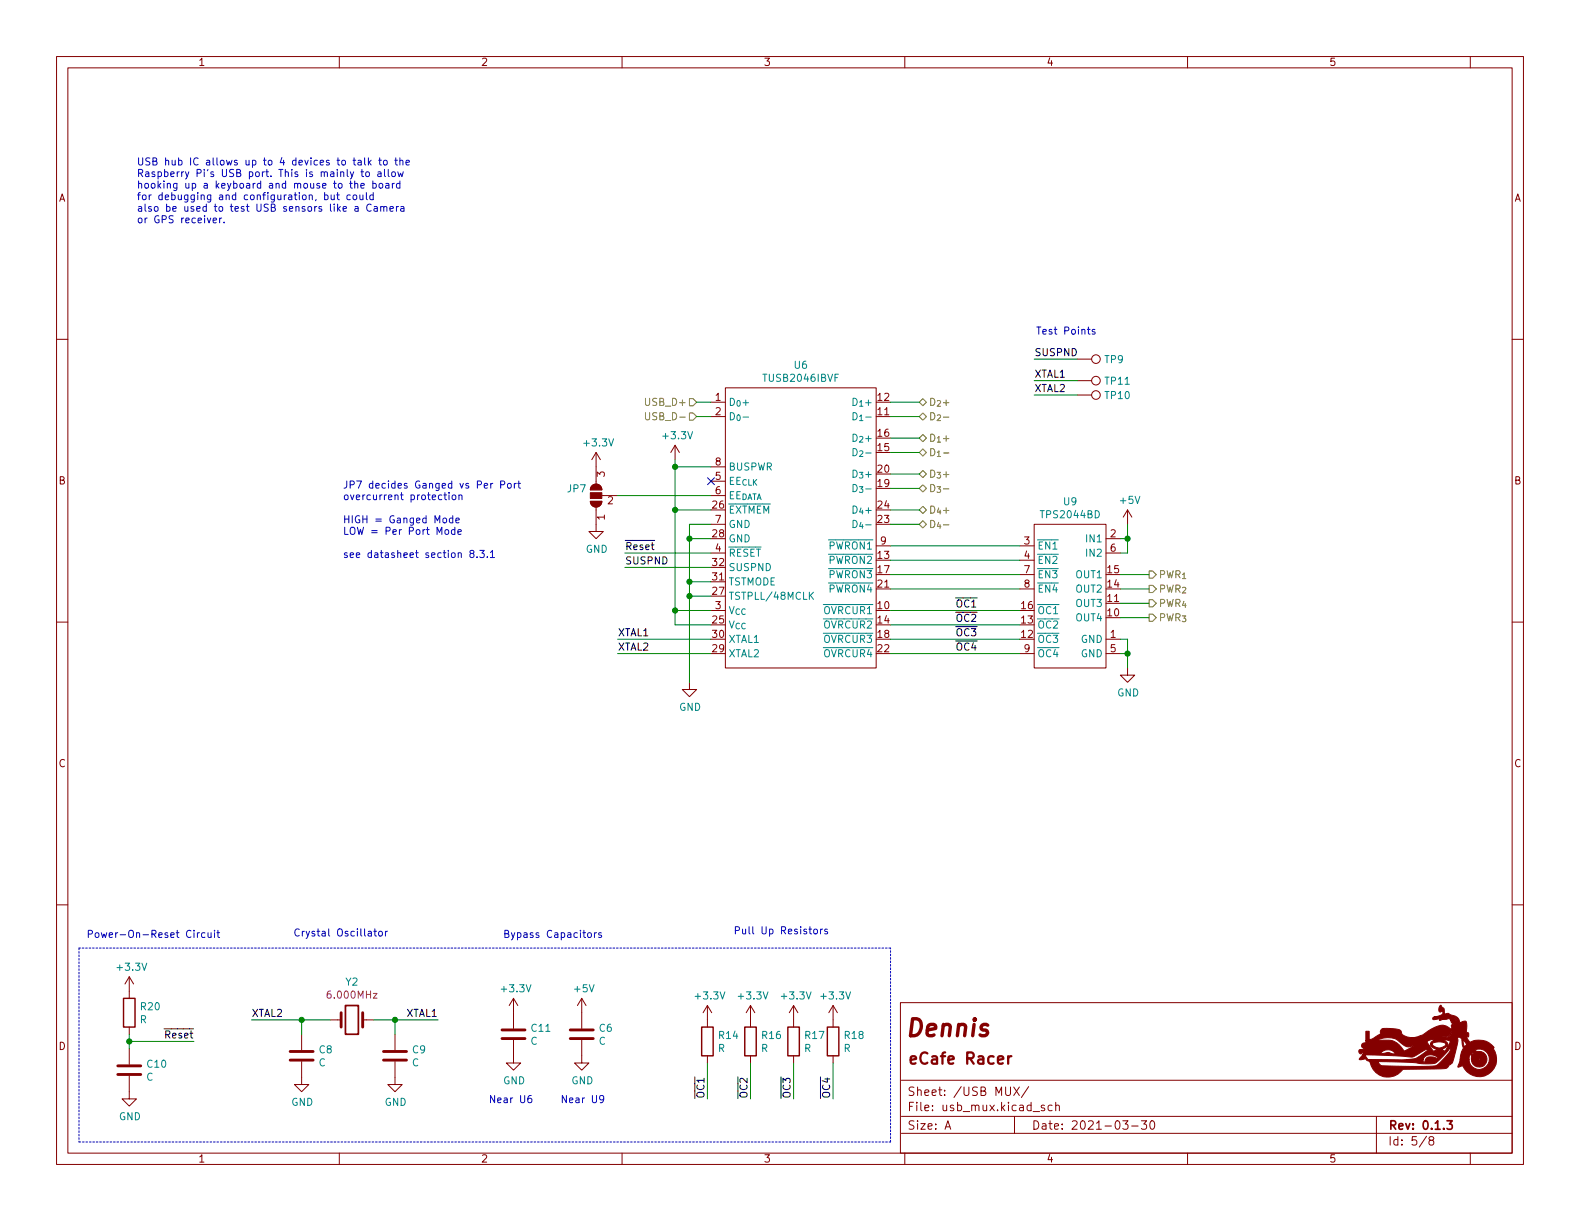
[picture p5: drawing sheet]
<svg xmlns="http://www.w3.org/2000/svg" width="279mm" height="216mm" viewBox="0 0 279 216" stroke-linecap="round" stroke-linejoin="round" font-family="sans-serif">
<g fill="none" stroke="#840000" stroke-width=".18">
<path d="M10 10h259.4v195.9h-259.4zM12 12h255.4v191.9h-255.4zM60 10v2M110 10v2M160 10v2M210 10v2M260 10v2M10 60h2M267.4 60h2M119.4 78.7l-.8 1.3M119.4 78.7v2.6M119.4 78.7l.7 1.3"/>
<path d="M125.7 73.7h2.6M125.7 71.1h2.6M128.3 68.6h26.6v49.5h-26.6zM154.9 73.7h2.6M190.5 63.5h2.5M190.5 67.3h2.5M190.5 69.9h2.5M104.4 88.6h2a1.02 1.02 0 0 1-1 1.1 1.02 1.02 0 0 1-1-1.1zM104.7 85.9a1.02 1.02 0 0 1 1.1-.2 1.02 1.02 0 0 1 .6 .9h-2zM105.4 89.7v4.3h1.3l-1.3 1.3-1.3-1.3h1.3M105.4 80v5.6M105.4 80l-.8 1.3"/>
<path d="M105.4 80l.8 1.3M106.4 87.6h2.8M125.7 82.6h2.6M125.7 85.1h2.6M125.7 87.6h2.6M125.7 92.7h2.6M125.7 97.8h2.6M154.9 96.5h2.6M180.3 96.5h2.6M180.3 99.1h2.6M182.9 92.7h12.7v25.4h-12.7zM195.6 97.8h2.5"/>
<path d="M195.6 95.3h2.5M199.4 90.2l-.8 1.2M199.4 90.2v2.5M199.4 90.2l.8 1.2M10 110h2M125.7 102.9h2.6M125.7 108h2.6M154.9 104.1h2.6M180.3 104.1h2.6M180.3 115.6h2.6M180.3 101.6h2.6M195.6 113h2.5"/>
<path d="M195.6 115.6h2.5M195.6 106.7h2.5M199.4 118.1v1.3h1.3l-1.3 1.3-1.3-1.3h1.3M267.4 110h2M121.9 120.7v1.2h1.3l-1.3 1.3-1.3-1.3h1.3M10 160h2M267.4 160h2M22.9 172.7v3.8M22.9 172.7l-.8 1.3M22.9 172.7l.7 1.3M90.8 176.5l-.8 1.3M90.8 176.5v5.4"/>
<path d="M90.8 176.5l.8 1.3M102.9 176.5l-.8 1.3M102.9 176.5v5.4M102.9 176.5l.7 1.3M125.1 177.8v3.8M125.1 177.8l-.8 1.3M125.1 177.8l.8 1.3M132.7 177.8l-.7 1.3M132.7 177.8v3.8M132.7 177.8l.8 1.3M140.3 177.8l-.7 1.3M140.3 177.8v3.8"/>
<path d="M140.3 177.8l.8 1.3M147.3 177.8v3.8M147.3 177.8l-.7 1.3M147.3 177.8l.8 1.3M159.2 177.3h108.2v26.6h-108.2zM22.9 190.2v4.1h1.2l-1.2 1.3-1.3-1.3h1.3M22.9 181.6v1.3M22.9 185.4v2.8M53.3 187.7v4.1h1.3l-1.3 1.2-1.2-1.2h1.2M53.3 182.9v2.8M58.4 180.3h1.9M64.1 180.3h1.9"/>
<path d="M69.8 187.7v4.1h1.3l-1.3 1.2-1.2-1.2h1.2M69.8 182.9v2.8M90.8 183.9v4.1h1.3l-1.3 1.2-1.3-1.2h1.3M102.9 183.9v4.1h1.2l-1.2 1.2-1.3-1.2h1.3M125.1 186.7v1.3M132.7 186.7v1.3M140.3 186.7v1.3M147.3 186.7v1.3M159.4 197.4h108M159.4 191h108M167.1 199.7l.5-1.5 .5 1.5M167.3 199.2h.7"/>
<path d="M177.8 192.2v1.2l.3 .3 .4-.1 .2-.2v-1.2M179.3 192.2l1 1.5M179.4 197.4v3M180.3 192.2l-1 1.5M181.9 192.1l-1.3 2M184.7 195.5l-.4-.1-.2 .2 .1 .2 .5 .2v.3h-.6M186 195.5l-.4-.1-.3 .3v.4l.2 .2h.5M186.7 195.6l.2-.2 .4 .1v.9M186.7 194.9v1.5M198.5 198.2h1l-.5 .5 .4 .2v.6l-.2 .2h-.4l-.3-.2M200.1 199.1h1.2M201.8 198.2h1l-.5 .5 .4 .2v.6l-.2 .2h-.5l-.2-.2"/>
<path d="M203.5 198.2h.2a.81 .81 0 0 1 .6 .6 .81 .81 0 0 1-.3 .8l-.2 .1a.81 .81 0 0 1-.6-.6 .81 .81 0 0 1 .3-.9zM243.4 197.4v6.5M60 203.9v2M110 203.9v2M159.4 200.4h108M160 203.9v2M210 203.9v2M252.3 200.9l-1.3 1.9M253 201.6l-.3-.3 .1-.2 .2-.1h.4l.1 .3v.2l-.7 .2-.1 .2v.3l.3 .3 .4-.1 .1-.2v-.4l-.2-.2M260 203.9v2"/>
<circle cx="193.8" cy="63.5" r=".76"/>
<circle cx="193.8" cy="67.3" r=".76"/>
<circle cx="193.8" cy="69.8" r=".76"/>
</g>
<path d="M61.1 177.8h2.3v5.1h-2.3zM255.9 198.2h.9l-.5 .5 .4 .2v.6l-.2 .2h-.4l-.2-.2" fill="none" stroke="#840000" stroke-width=".3"/>
<path d="M178.3 186.8v1.3M178.9 186.8l-.4 .1-.2 .2" fill="none" stroke="#840000" stroke-width=".4"/>
<g fill="#840000" stroke="#840000" stroke-width=".18">
<path d="M241.5 182.4h.6v1.4h.3l1.7-1 .1-.1-.1-.5 .3-.3h2.3a.91 .91 0 0 1 1.1 .7l.2 .3 .3 .2a6.3 6.3 0 0 0 3.5 .4h3.6a1.04 1.04 0 0 0 1.3-1.1 1.5 1.5 0 0 1-1.8 1l-5.1 .1 1.7-.5a7.2 7.2 0 0 1 3.7-1.7l1.5 .6v-.7h.3l-.3-.4-.2-.4h.7l.3 .4h.3v.1l.1-.1h-.4l-.3-.4h-.7l-.3-.3-1.5 .3-.2-.2-1 .1-.2-.3 .3-.2h3.4l.7 .8 .1-.1-.8-.7h-3.4l3.2-.1-2.9 .1a1.34 1.34 0 0 0 1.3-.7l-.2-.3-.4 .2a.8 .8 0 0 1 .2-1.3l.4 .5a.52 .52 0 0 1 .2 .7l.1 .4 .6-.1 .6 .3a1.42 1.42 0 0 1 1.4 1.4l.6-.3h.6l.1 .8-.1 1 .4 .2v.4v.3l-.5-.1 .7 1.1a3.4 3.4 0 0 1 4.3 1l-.2 .1a3.1 3.1 0 0 1-1 4.6 3.1 3.1 0 0 1-4.4-1.6l-.8 .3 .4-1.4h1.6a1.79 1.79 0 0 0 2 1.8 1.79 1.79 0 0 0 1.5-2.2 1.79 1.79 0 0 0-2.3-1.3v.2l.3 .1a1.4 1.4 0 0 1 1.7 1.2 1.4 1.4 0 0 1-1.3 1.6 1.4 1.4 0 0 1-1.5-1.4h1.2l.1 .1 .2-.1-.2-.2-.1 .2h-1.2v-.7l-.2-.1-.2 .8h-1.6l.2-1.2h1.8l.2 .3 .1-.1-.2-.3-1.9 .1a1.05 1.05 0 0 0 .2-1.3l-.1-.8h.2l.3 1.1 .4-.4-.7-.9v.2h-.2a.58 .58 0 0 0-.8-.5 2.31 2.31 0 0 1-.1 1.8l-.8 2.6-.5 .4a1.19 1.19 0 0 1-1.5 .7l-6.7 .1a3.2 3.2 0 0 1-3.4 1.3 3.2 3.2 0 0 1-2.5-2.7h1.5l.4 .6 .4 .2h8.1a2.05 2.05 0 0 0 2.2-.8 5 5 0 0 0 1.7-2.2l-.1-.2-1.5 1.7a2.36 2.36 0 0 1-2.6 1.1h-.9a55.4 55.4 0 0 0-7.7-.4h-1.5l-.5-.2-.2-.3-.8 .2-.4-.1 .7-.8h.4l.5 .8 9.8 .1v.4l.3-.1a.99 .99 0 0 1 1.4-.8l.9 .3a1.52 1.52 0 0 0-2.6 .2h-2.9h.1a4.8 4.8 0 0 0 3.6-1.7l-.2-.2-.2 .1-1 .6a3 3 0 0 1-3 .6l-7.1-.3 .1-.2h2.9l1.4-.2 .9 .2h.5a1.67 1.67 0 0 0-2.8 0h-2.9v-.2l-.6 .2-.2-.4 .1-.3 .8-.2-.4-.4v-.4l.2-.1 1.1-.2-.6-.1v-.2l3.5-.1a3.2 3.2 0 0 1 3.3 2l1.6-.9h-.4a2.1 2.1 0 0 1-2.1-.8h4.9l1.2 1.7 .6-.3h.8l.6 .3 1-1.8-.9-.2-.1 .2a.58 .58 0 0 1 .4 .9 1.81 1.81 0 0 1-2.9-.1v-.4h.3a1.38 1.38 0 0 0 2.4 .2 1.66 1.66 0 0 0-2-.4l-.7 .2 .1-.2 .4-.3v-.1l-.2-.1-1 .4h-4.9l-.2-.2a3.3 3.3 0 0 0-3.6 0h-2.1z"/>
<path d="M104.4 88.6h2a1.02 1.02 0 0 1-1 1.1 1.02 1.02 0 0 1-1-1.1z"/>
<path d="M104.7 85.9a1.02 1.02 0 0 1 1.1-.2 1.02 1.02 0 0 1 .6 .9h-2z"/>
<path d="M104.4 87.1h2v1h-2z"/>
</g>
<path d="M60.3 179.1v2.5M64.1 179.1v2.5M20.8 190h4.1M20.8 188.5h4.1M51.3 187.5h4.1M51.3 185.9h4.1M67.8 187.5h4.1M67.8 185.9h4.1M88.8 183.6h4M88.8 182.1h4M100.8 183.6h4.1M100.8 182.1h4.1" fill="none" stroke="#840000" stroke-width=".51"/>
<path d="M21.8 176.5h2.1v5.1h-2.1zM124.1 181.6h2v5.1h-2zM131.7 181.6h2v5.1h-2zM139.3 181.6h2.1v5.1h-2.1zM146.3 181.6h2v5.1h-2z" fill="none" stroke="#840000" stroke-width=".25"/>
<g fill="none" stroke="#008484" stroke-width=".18">
<path d="M129.2 73a.64 .64 0 0 1 .7 .6 .64 .64 0 0 1-.7 .6zM130.4 73.5l.2-.1a.54 .54 0 0 1 .3 .5 .54 .54 0 0 1-.3 .5l-.3-.4zM131.4 73.8h1M150.8 79.3a.64 .64 0 0 1 .8 .6 .64 .64 0 0 1-.8 .7zM152 79.8l.4-.1 .2 .3-.6 .7h.6M150.8 85.7a.64 .64 0 0 1 .8 .6 .64 .64 0 0 1-.8 .6zM152 86.1h.6l-.3 .3 .2 .1v.5l-.1 .1-.4-.1M153.1 80.1h1M153.1 86.5h1M129 107.3l.4 1.2 .4-1.2M129 109.8l.4 1.3 .4-1.3M130.8 107.7a.45 .45 0 0 0-.7 .5 .45 .45 0 0 0 .7 .4"/>
<path d="M130.8 110.3a.45 .45 0 0 0-.7 .4 .45 .45 0 0 0 .7 .4M131.8 107.7a.45 .45 0 0 0-.7 .5 .45 .45 0 0 0 .7 .4M131.8 110.3a.45 .45 0 0 0-.7 .4 .45 .45 0 0 0 .7 .4M143.3 105.3l.6 .7M143.9 104.7l-.8 .7"/>
</g>
<g fill="none" stroke="#848400" stroke-width=".18">
<path d="M114.1 73v1l.3 .2h.4l.1-.2v-1M121.9 70.5h.7l.6 .6-.6 .7h-.7zM121.9 73h.7l.6 .7-.6 .6h-.7zM162.6 77.5l.6-.7 .6 .7-.6 .6zM162.6 73.7l.6-.7 .6 .7-.6 .6zM162.6 71.1l.6-.6 .6 .6-.6 .7zM164.6 73a.64 .64 0 0 1 .7 .6 .64 .64 0 0 1-.7 .6zM165.8 73.5l.3-.1 .2 .2-.6 .8h.6M166.8 73.8h1M162.6 86.4l.6-.7 .6 .7-.6 .6zM162.6 92.7l.6-.6 .6 .6-.6 .6zM162.6 90.2l.6-.7 .6 .7-.6 .6z"/>
<path d="M162.6 83.8l.6-.6 .6 .6-.6 .7zM162.6 80l.6-.6 .6 .6-.6 .6zM164.6 85.7a.64 .64 0 0 1 .7 .6 .64 .64 0 0 1-.7 .6zM165.7 86.1h.6l-.3 .3 .3 .1v.5l-.2 .1-.4-.1M166.8 86.5h1M203.2 101h.6l.7 .6-.7 .6h-.6zM203.2 103.5h.6l.7 .6-.7 .7h-.6zM203.2 108.6h.6l.7 .6-.7 .7h-.6zM203.2 106h.6l.7 .7-.7 .6h-.6z"/>
</g>
<g fill="none" stroke="#0000c2" stroke-width=".18">
<path d="M37.7 39l.6-.1-.1-.3h-.3l-.2 .1 .1 .6h.4M38.8 38.6v.8M39.2 38.6l-.4 .2M39.6 39.3v.1M57.4 34.5h.4l.2 .2-.1 .6h-.5M58.6 34.5v.8h.3l.2-.1M59.1 34.5v.8M59.5 34.5h.5M59.7 34v1.1l.3 .2M61.8 32.4h.5M61.9 34.5h-.3l-.3 .2 .2 .6h.4M61.9 30.4l.3 .8"/>
<path d="M62 32v1.1l.3 .2M62.4 28.3h.5M62.5 34.6l.2-.1 .3 .1 .1 .5-.1 .2h-.3l-.2-.1zM62.5 30.4l-.4 1.1-.2 .1M62.6 27.9v1.1l.3 .2M62.7 32.5l.2-.1 .3 .1 .1 .8M62.7 32v1.3M62.8 36.6h.5v.8M63.3 28.4h.5l.1 .8M63.3 36.8l-.4 .1-.2 .2 .2 .3 .4-.1M63.6 34.5l.1 .8h.3l.2-.1M63.8 32.8l.6-.1v-.2l-.4-.1-.2 .2 .1 .6h.5"/>
<path d="M63.8 30.4h.5M63.9 28.6l-.4 .1-.2 .2 .2 .3 .4-.1M64 30v1l.3 .2M64.2 34.5v.8M64.5 27.9v1.1l.2 .2M64.8 30.4h.3l.2 .2v.4l-.2 .2h-.3l-.1-.2zM64.8 34v1.1l.2 .2M65.1 27.9v1.3M65.3 28.7l.3 .5M65.6 36.2a.6 .6 0 0 0-.8 .4 .6 .6 0 0 0 .6 .8l.2-.2M65.6 28.3l-.5 .5M65.9 32.5l.4-.1 .2 .3-.1 .5h-.5"/>
<path d="M65.9 32v1.3M66 34.5h-.4l-.2 .2 .1 .6h.5M66 34v1.3M66.2 36.6h.5v.8M66.7 36.8l-.4 .1-.2 .2 .2 .3 .4-.1M66.8 30.4h.5l.1 .8M67 28.3h.4M67.1 27.9v1.1l.3 .2M67.1 32.5l.3-.1 .3 .3v.3l-.3 .3-.3-.1-.1-.2zM67.3 36.6l.2-.1 .3 .1 .1 .8M67.3 36.5v.9M67.4 30.7h-.4l-.2 .2 .2 .3h.4"/>
<path d="M67.9 36.7l.2-.2 .3 .1v.8M67.9 28.4l.3-.1 .3 .3v.3l-.3 .3-.3-.1-.1-.2zM68 30v1l.2 .2M68.2 32.5h.5l.1 .8M68.7 30v1l.1 .2M68.8 32.7l-.4 .1-.2 .2 .2 .3 .4-.1M69 36.9l.6-.1-.1-.2-.4-.1-.1 .2v.6h.5M69.4 30.4h.3l.2 .2v.4l-.2 .2h-.3l-.1-.2zM69.4 32.4v.9M69.7 32.4l-.3 .3M69.8 28.3h.5M70 27.9v1.1l.3 .2"/>
<path d="M70.1 36.5v.9M70.3 30.4l.3 .8 .2-.6 .3 .6 .2-.8M70.5 36.5l-.4 .3M70.7 28.5l.2-.2 .3 .1 .1 .8M70.7 32.5l-.4-.1-.2 .3 .1 .5h.5M70.7 27.9v1.3M70.7 32v1.3M70.9 36.6h.5v.8M71.4 36.8l-.4 .1-.2 .2 .2 .3 .4-.1M71.8 28.8l.6-.2-.1-.2-.3-.1-.2 .2 .1 .6h.4M192.3 58.2h.5M192.5 57.8v1.1l.3 .2"/>
<path d="M193.6 58.3l-.3-.1-.2 .2 .1 .2 .4 .1v.3h-.5M78.4 91.7l.3-.1 .3 .2v.4l-.3 .3-.3-.1-.1-.2zM78.5 87.5h.5M78.7 87.1v1.1l.3 .2M78.7 93.8l.2-.1 .4 .1v.5l-.1 .1-.3 .1-.2-.1zM79.4 87.5v.9M80 87.6l.2-.1 .4 .1v.5l-.1 .2-.3 .1-.2-.2zM80.1 91.7l-.4-.1-.2 .2 .1 .6h.5M80.1 91.2v1.3M80.4 93.7h-.3l-.3 .2 .1 .5h.5M80.4 93.2v1.3M80.6 92l.6-.1v-.2l-.4-.1-.2 .2 .1 .6h.5"/>
<path d="M81 94.1l.6-.1-.1-.3h-.3l-.2 .1v.6h.5M81.2 87.6l.1-.1 .3 .1 .1 .8M81.2 87.5v.9M83.3 97.9l-.2-.3 .1-.2 .1-.1 .4 .1 .1 .2v.1l-.6 .2-.1 .2 .1 .4 .1 .1h.3l.2-.3v-.3l-.2-.1M84.4 98.5v.1M84.8 97.3h.8l-.4 .5 .4 .1v.6l-.2 .1-.6-.1M86.2 98.5v.1M86.7 97.7l.4-.4v1.3M86.7 98.6h.7M87.1 85.5l-.3 .2M88.5 85.7h.6l.2-.2-.1-.3-.7-.2v1.3M89.9 85.5h.3l.2 .2v.4l-.2 .2h-.3l-.2-.2z"/>
<path d="M91 85.5v.8M91.3 85.5l-.3 .2M91.6 85.5h.4M91.7 85v1.1l.3 .2M34.9 164.9v.9M35.3 164.9l-.4 .3M36.2 165l-.3-.1-.3 .3 .2 .5h.4M36.8 164.9v.8l.3 .1 .2-.2M37.3 164.9v.9M37.9 164.5v.1M37.9 164.9v.9M38.4 164.9h.4"/>
<path d="M38.5 164.5v1.1l.3 .2M66.1 164.7h.5M66.3 164.2v1.1l.3 .2M67.1 164.7h.3l.2 .2v.4l-.2 .2h-.3l-.1-.2zM68.2 164.7v.8M68.5 164.7l-.3 .2M104 165l.3-.1 .3 .3v.3l-.3 .3-.3-.1-.1-.2zM105.1 164.9v.9M105.5 164.9l-.4 .3M106.3 165l-.3-.1-.2 .2 .1 .2 .4 .1v.3h-.5M130 164.5h.6l.2-.2-.1-.3-.7-.1v1.2M131.3 164.3l.1 .8h.3l.2-.1"/>
<path d="M146.3 164.3h-.3l-.2 .2 .1 .2 .4 .1v.3h-.5M93.9 193.7l-.3 .1a.86 .86 0 0 0 0 1.2l.4-.1 .1-.5-.3-.2h-.2l-.3 .2M106.8 194.3l-.3 .2h-.2l-.3-.2 .2-.5 .3-.1 .2 .1a.84 .84 0 0 1-.3 1.2h-.2"/>
</g>
<path d="M14 167.6v34.3M157.5 167.6h-143.5M14 201.9h143.5M157.5 201.9v-34.3" fill="none" stroke="#0000c2" stroke-width=".18" stroke-dasharray=".3 .3"/>
<g fill="none" stroke="#008400" stroke-width=".18">
<path d="M123.2 71.1h2.5M123.2 73.7h2.5M157.5 77.5h5.1M157.5 71.1h5.1M157.5 73.7h5.1M182.9 69.9h7.6M182.9 67.3h7.6M182.9 63.5h7.6M109.2 87.6h16.5M110.5 97.8h15.2M119.4 81.3v29.2h6.3M119.4 90.2h6.3"/>
<path d="M119.4 82.6h6.3M121.9 95.3h3.8M125.7 92.7h-3.8v28M157.5 90.2h5.1M157.5 92.7h5.1M157.5 99.1h22.8M157.5 80h5.1M157.5 83.8h5.1M157.5 96.5h22.8M157.5 86.4h5.1M198.1 95.3h1.3M199.4 92.7v5.1h-1.3"/>
<path d="M109.2 115.6h16.5M109.2 113h16.5M110.5 100.3h15.2M119.4 108h6.3M121.9 102.9h3.8M121.9 105.4h3.8M157.5 108h22.8M157.5 115.6h22.8M157.5 113h22.8M157.5 110.5h22.8M157.5 101.6h22.8M157.5 104.1h22.8"/>
<path d="M198.1 115.6h1.3M198.1 113h1.3v5.1M198.1 101.6h5.1M198.1 106.7h5.1M198.1 104.1h5.1M198.1 109.2h5.1M22.9 182.9v2.5M22.9 184.2h11.4M44.4 180.3h14M53.3 180.3v2.6M66 180.3h11.5M69.8 180.3v2.6"/>
<path d="M125.1 188v6.3M132.7 188v6.3M140.3 188v6.3M147.3 188v6.3"/>
</g>
<path d="M125.1 84.5l1.2 1.2M126.3 84.5l-1.2 1.2" fill="none" stroke="#000084" stroke-width=".18"/>
<g fill="#008400" stroke="#008400" stroke-width=".18">
<circle cx="199.4" cy="95.3" r=".46"/>
<circle cx="199.4" cy="115.6" r=".46"/>
<circle cx="69.8" cy="180.3" r=".46"/>
<circle cx="53.3" cy="180.3" r=".46"/>
<circle cx="22.9" cy="184.2" r=".46"/>
<circle cx="119.4" cy="82.6" r=".46"/>
<circle cx="119.4" cy="90.2" r=".46"/>
<circle cx="121.9" cy="95.3" r=".46"/>
<circle cx="121.9" cy="105.4" r=".46"/>
<circle cx="119.4" cy="108" r=".46"/>
<circle cx="121.9" cy="102.9" r=".46"/>
</g>
<text font-size="4.2" fill="#840000" x="159.9" y="183.3">Dennis</text>
<text font-size="2.8" fill="#840000" x="160.4" y="188.2">eCafe Racer</text>
<g font-size="2.1" fill="#840000">
<text x="160.4" y="196.5">File: usb_mux.kicad_sch</text>
<text x="160.4" y="193.8">Sheet: /USB MUX/</text>
<text x="160.4" y="199.7">Size: A</text>
<text x="182.4" y="199.7">Date: 2021-03-30</text>
<text x="245.4" y="199.7">Rev: 0.1.3</text>
<text x="245.4" y="202.5">Id: 5/8</text>
</g>
<g font-size="1.8" fill="#840000">
<text x="35" y="11.6">1</text>
<text x="85" y="11.6">2</text>
<text x="135" y="11.6">3</text>
<text x="185" y="11.6">4</text>
<text x="235" y="11.6">5</text>
<text x="10.3" y="35.6">A</text>
<text x="267.7" y="35.6">A</text>
<text x="126.5" y="70.9">1</text>
<text x="155.2" y="70.9">12</text>
<text x="126.5" y="73.4">2</text>
<text x="155.2" y="73.4">11</text>
<text x="155.2" y="77.2">16</text>
<text x="126.5" y="82.3">8</text>
<text x="155.2" y="79.8">15</text>
<text x="155.2" y="83.6">20</text>
<text x="10.3" y="85.7">B</text>
<text x="106.9" y="84.3" transform="rotate(-90 106.9 84.3)">3</text>
<text x="107.5" y="89.2">2</text>
<text x="126" y="89.9">26</text>
<text x="126.5" y="84.8">5</text>
<text x="126.5" y="87.4">6</text>
<text x="155.2" y="86.1">19</text>
<text x="155.2" y="89.9">24</text>
<text x="267.7" y="85.7">B</text>
<text x="106.9" y="91.9" transform="rotate(-90 106.9 91.9)">1</text>
<text x="126" y="95">28</text>
<text x="126.5" y="92.5">7</text>
<text x="155.2" y="92.5">23</text>
<text x="196.4" y="95">2</text>
<text x="126" y="100.1">32</text>
<text x="126.5" y="97.5">4</text>
<text x="155.2" y="98.8">13</text>
<text x="155.2" y="101.3">17</text>
<text x="155.7" y="96.3">9</text>
<text x="181.1" y="96.3">3</text>
<text x="181.1" y="98.8">4</text>
<text x="181.1" y="101.3">7</text>
<text x="195.9" y="101.3">15</text>
<text x="196.4" y="97.5">6</text>
<text x="126" y="102.6">31</text>
<text x="126" y="105.2">27</text>
<text x="126.5" y="107.7">3</text>
<text x="155.2" y="107.7">10</text>
<text x="155.2" y="103.9">21</text>
<text x="180.6" y="107.7">16</text>
<text x="181.1" y="103.9">8</text>
<text x="195.9" y="106.4">11</text>
<text x="195.9" y="103.9">14</text>
<text x="126" y="110.2">25</text>
<text x="126" y="112.8">30</text>
<text x="155.2" y="110.2">14</text>
<text x="155.2" y="112.8">18</text>
<text x="180.6" y="112.8">12</text>
<text x="180.6" y="110.2">13</text>
<text x="195.9" y="109">10</text>
<text x="196.4" y="112.8">1</text>
<text x="126" y="115.3">29</text>
<text x="155.2" y="115.3">22</text>
<text x="181.1" y="115.3">9</text>
<text x="196.4" y="115.3">5</text>
<text x="10.3" y="135.6">C</text>
<text x="267.7" y="135.6">C</text>
<text x="10.3" y="185.7">D</text>
<text x="267.7" y="185.7">D</text>
<text x="35" y="205.6">1</text>
<text x="85" y="205.6">2</text>
<text x="135" y="205.6">3</text>
<text x="185" y="205.6">4</text>
<text x="235" y="205.6">5</text>
</g>
<g font-size="1.8" fill="#0000c2">
<text x="24.1" y="29.2">USB hub IC allows up to 4 devices to talk to the</text>
<text x="24.1" y="31.3">Raspberry Pi's USB port. This is mainly to allow</text>
<text x="24.1" y="33.3">hooking up a keyboard and mouse to the board</text>
<text x="24.1" y="35.4">for debugging and configuration, but could</text>
<text x="24.1" y="37.4">also be used to test USB sensors like a Camera</text>
<text x="24.1" y="39.5">or GPS receiver.</text>
<text x="183.1" y="59.2">Test Points</text>
<text x="60.6" y="86.4">JP7 decides Ganged vs Per Port</text>
<text x="60.6" y="88.4">overcurrent protection</text>
<text x="60.6" y="92.5">HIGH = Ganged Mode</text>
<text x="60.6" y="94.6">LOW = Per Port Mode</text>
<text x="60.6" y="98.6">see datasheet section 8.3.1</text>
<text x="15.2" y="165.8">Power-On-Reset Circuit</text>
<text x="51.8" y="165.6">Crystal Oscillator</text>
<text x="88.9" y="165.8">Bypass Capacitors</text>
<text x="132" y="165.2">Pull Up Resistors</text>
<text x="86.4" y="195">Near U6</text>
<text x="99.1" y="195">Near U9</text>
</g>
<g font-size="1.8" fill="#008484">
<text x="140.5" y="65.2">U6</text>
<text x="195.4" y="64.2">TP9</text>
<text x="128.8" y="71.8">D_{0}+</text>
<text x="135.2" y="67.5">TUSB2046IBVF</text>
<text x="148.8" y="71.8">D_{1}+</text>
<text x="195.5" y="68">TP11</text>
<text x="195.5" y="70.6">TP10</text>
<text x="117.4" y="77.7">+3.3V</text>
<text x="149.2" y="74.3">D_{1}-</text>
<text x="103.4" y="78.9">+3.3V</text>
<text x="128.8" y="83.2">BUSPWR</text>
<text x="148.8" y="78.1">D_{2}+</text>
<text x="100.4" y="87">JP7</text>
<text x="128.8" y="85.7">EE_{CLK}</text>
<text x="128.8" y="88.3">EE_{DATA}</text>
<text x="148.8" y="84.5">D_{3}+</text>
<text x="188.1" y="89.3">U9</text>
<text x="198.2" y="89.1">+5V</text>
<text x="128.8" y="90.8">~EXTMEM</text>
<text x="128.8" y="93.3">GND</text>
<text x="128.8" y="95.9">GND</text>
<text x="148.8" y="90.8">D_{4}+</text>
<text x="149.2" y="93.3">D_{4}-</text>
<text x="184.3" y="91.6">TPS2044BD</text>
<text x="192.3" y="95.9">IN1</text>
<text x="103.6" y="97.7">GND</text>
<text x="128.8" y="98.4">~RESET</text>
<text x="128.8" y="101">SUSPND</text>
<text x="146.7" y="97.2">~PWRON1</text>
<text x="146.7" y="99.7">~PWRON2</text>
<text x="183.4" y="97.2">~EN1</text>
<text x="183.4" y="99.7">~EN2</text>
<text x="192.3" y="98.4">IN2</text>
<text x="128.8" y="103.5">TSTMODE</text>
<text x="128.8" y="106">TSTPLL/48MCLK</text>
<text x="146.7" y="102.2">~PWRON3</text>
<text x="146.7" y="104.8">~PWRON4</text>
<text x="183.4" y="102.2">~EN3</text>
<text x="183.4" y="104.8">~EN4</text>
<text x="190.4" y="107.3">OUT3</text>
<text x="190.4" y="104.8">OUT2</text>
<text x="190.4" y="102.2">OUT1</text>
<text x="128.8" y="113.7">XTAL1</text>
<text x="145.8" y="108.6">~OVRCUR1</text>
<text x="145.8" y="111.1">~OVRCUR2</text>
<text x="145.8" y="113.7">~OVRCUR3</text>
<text x="183.4" y="113.7">~OC3</text>
<text x="183.4" y="111.1">~OC2</text>
<text x="183.4" y="108.6">~OC1</text>
<text x="190.4" y="109.9">OUT4</text>
<text x="191.1" y="113.7">GND</text>
<text x="128.8" y="116.2">XTAL2</text>
<text x="145.8" y="116.2">~OVRCUR4</text>
<text x="183.4" y="116.2">~OC4</text>
<text x="191.1" y="116.2">GND</text>
<text x="120.1" y="125.7">GND</text>
<text x="197.5" y="123.1">GND</text>
<text x="20.9" y="171.6">+3.3V</text>
<text x="24.9" y="178.6">R20</text>
<text x="61.1" y="174.3">Y2</text>
<text x="88.8" y="175.4">+3.3V</text>
<text x="101.6" y="175.4">+5V</text>
<text x="123.1" y="176.7">+3.3V</text>
<text x="130.7" y="176.7">+3.3V</text>
<text x="138.4" y="176.7">+3.3V</text>
<text x="145.4" y="176.7">+3.3V</text>
<text x="24.7" y="180.9">R</text>
<text x="93.8" y="184.7">C</text>
<text x="94" y="182.4">C11</text>
<text x="105.9" y="184.7">C</text>
<text x="106" y="182.4">C6</text>
<text x="127.2" y="183.7">R14</text>
<text x="134.8" y="183.7">R16</text>
<text x="142.4" y="183.7">R17</text>
<text x="149.4" y="183.7">R18</text>
<text x="25.9" y="191.1">C</text>
<text x="26.1" y="188.8">C10</text>
<text x="56.3" y="188.5">C</text>
<text x="56.4" y="186.2">C8</text>
<text x="72.8" y="188.5">C</text>
<text x="73" y="186.2">C9</text>
<text x="89" y="191.7">GND</text>
<text x="101" y="191.7">GND</text>
<text x="126.9" y="186">R</text>
<text x="134.6" y="186">R</text>
<text x="142.2" y="186">R</text>
<text x="149.2" y="186">R</text>
<text x="51.5" y="195.5">GND</text>
<text x="68" y="195.5">GND</text>
<text x="21" y="198.1">GND</text>
</g>
<g font-size="1.8">
<text x="182.9" y="63">SUSPND</text>
<text x="182.9" y="69.3">XTAL2</text>
<text x="182.9" y="66.8">XTAL1</text>
<text x="110.5" y="97.3">~Reset</text>
<text x="110.5" y="99.8">SUSPND</text>
<text x="168.9" y="107.4">~OC1</text>
<text x="109.2" y="112.5">XTAL1</text>
<text x="168.9" y="112.5">~OC3</text>
<text x="168.9" y="110">~OC2</text>
<text x="109.2" y="115">XTAL2</text>
<text x="168.9" y="115">~OC4</text>
<text x="44.4" y="179.8">XTAL2</text>
<text x="71.9" y="179.8">XTAL1</text>
<text x="29.5" y="183.6">~Reset</text>
<text x="124.6" y="194.3" transform="rotate(-90 124.6 194.3)">~OC1</text>
<text x="132.2" y="194.3" transform="rotate(-90 132.2 194.3)">~OC2</text>
<text x="139.8" y="194.3" transform="rotate(-90 139.8 194.3)">~OC3</text>
<text x="146.8" y="194.3" transform="rotate(-90 146.8 194.3)">~OC4</text>
</g>
<g font-size="1.8" fill="#848400">
<text x="114.5" y="71.8">USB_D+</text>
<text x="164.2" y="71.8">D_{2}+</text>
<text x="115" y="74.3">USB_D-</text>
<text x="164.2" y="78.1">D_{1}+</text>
<text x="164.2" y="80.6">D_{1}-</text>
<text x="164.2" y="84.5">D_{3}+</text>
<text x="164.2" y="93.3">D_{4}-</text>
<text x="164.2" y="90.8">D_{4}+</text>
<text x="204.9" y="102.2">PWR_{1}</text>
<text x="204.9" y="104.8">PWR_{2}</text>
<text x="204.9" y="107.3">PWR_{4}</text>
<text x="204.9" y="109.9">PWR_{3}</text>
</g>
<text font-size="1.8" fill="#840084" x="58.2" y="176.6">6.000MHz</text>
</svg>
